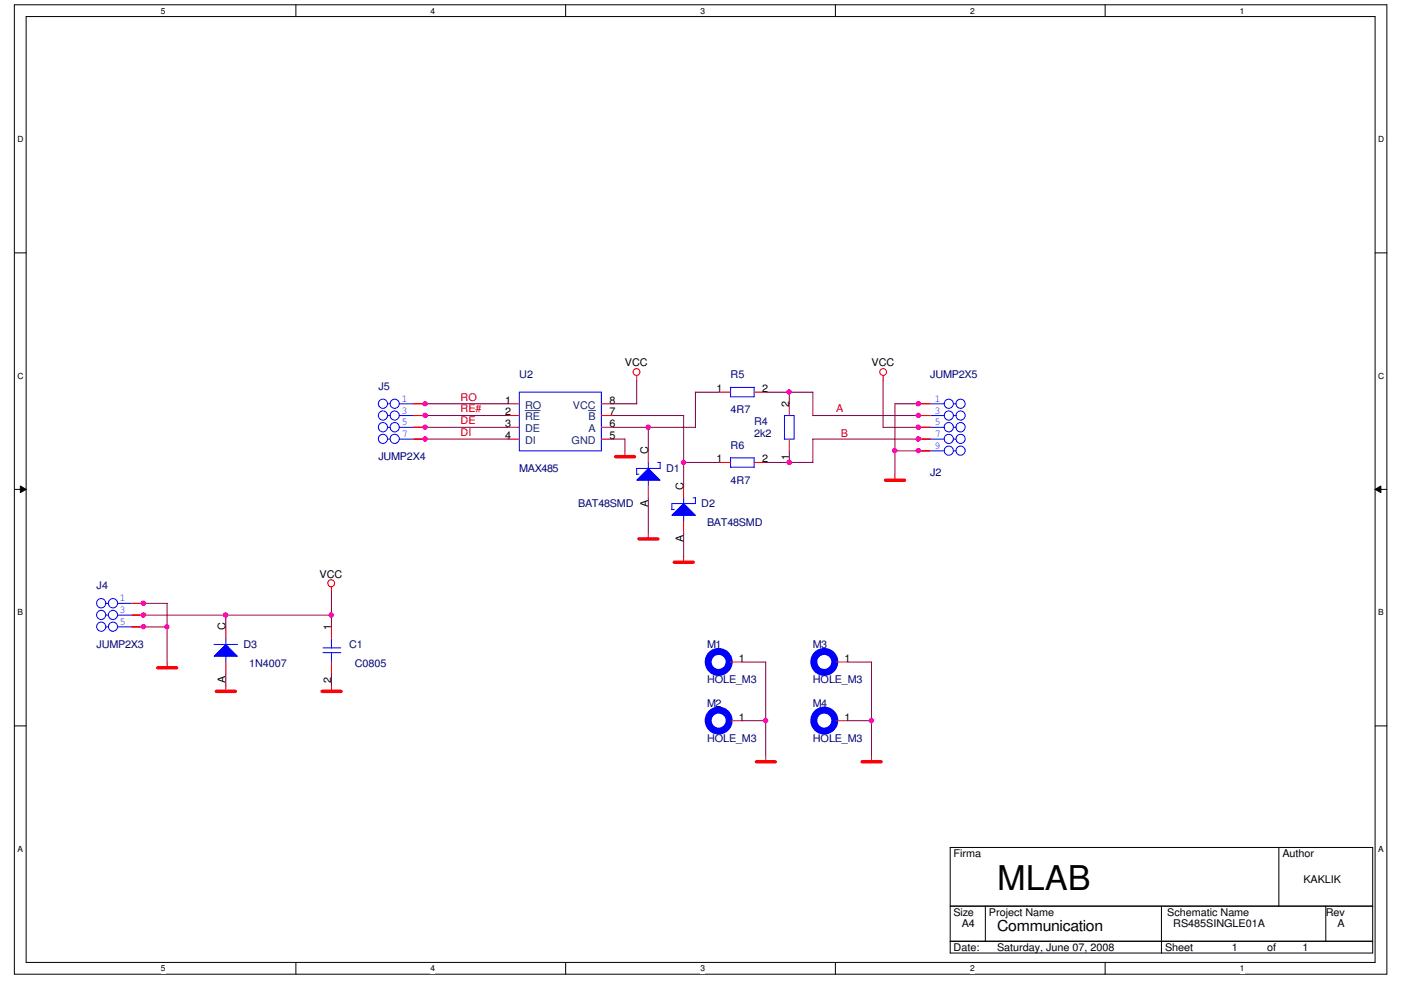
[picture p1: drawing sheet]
<svg xmlns="http://www.w3.org/2000/svg" width="297mm" height="210mm" viewBox="0 0 297 210" stroke-linecap="round" stroke-linejoin="round" font-family="sans-serif">
<path d="M3 1h291v205.6h-291zM5.5 3.5h286v200.6h-286z" fill="none" stroke="#000" stroke-width=".21"/>
<g fill="#fff">
<path d="M34.1 1.3h1v2h-1z"/>
<path d="M34.1 204.4h1v2h-1z"/>
</g>
<path d="M62.7 1v2.5M62.7 204.1v2.5" fill="none" stroke="#000" stroke-width=".21"/>
<g fill="#fff">
<path d="M91.3 1.3h1v2h-1z"/>
<path d="M91.3 204.4h1v2h-1z"/>
</g>
<path d="M119.9 1v2.5M119.9 204.1v2.5" fill="none" stroke="#000" stroke-width=".21"/>
<g fill="#fff">
<path d="M148.5 1.3h1v2h-1z"/>
<path d="M148.5 204.4h1v2h-1z"/>
</g>
<path d="M177.1 1v2.5M177.1 204.1v2.5" fill="none" stroke="#000" stroke-width=".21"/>
<g fill="#fff">
<path d="M205.7 1.3h1v2h-1z"/>
<path d="M205.7 204.4h1v2h-1z"/>
</g>
<path d="M234.3 1v2.5M234.3 204.1v2.5" fill="none" stroke="#000" stroke-width=".21"/>
<g fill="#fff">
<path d="M262.9 1.3h1v2h-1z"/>
<path d="M262.9 204.4h1v2h-1z"/>
<path d="M3.7 28.6h1.2v2h-1.2z"/>
<path d="M292.2 28.6h1.3v2h-1.3z"/>
<path d="M3.7 78.7h1.2v2h-1.2z"/>
<path d="M292.2 78.7h1.3v2h-1.3z"/>
</g>
<path d="M3 53.6h2.5M291.5 53.6h2.5" fill="none" stroke="#000" stroke-width=".21"/>
<g fill="#fff">
<path d="M3.7 128.9h1.1v2h-1.1z"/>
<path d="M292.2 128.9h1.1v2h-1.1z"/>
</g>
<path d="M3 103.8h2.5M4.3 103.1l1.2 .7-1.2 .7zM291.5 103.8l1.3-.7v1.4zM291.5 103.8h2.5" fill="none" stroke="#000" stroke-width=".21"/>
<path d="M4.3 103.1l1.2 .7-1.2 .7zM291.5 103.8l1.3-.7v1.4z" fill="#000"/>
<g fill="#fff">
<path d="M3.7 179h1.1v2h-1.1z"/>
<path d="M292.2 179h1.1v2h-1.1z"/>
</g>
<path d="M3 154h2.5M291.5 154h2.5M201.5 179.7h89.5v22.4h-89.5zM271.1 179.7v12.5M201.5 192.2h89.5M201.5 199.6h89.5M208.9 192.2v7.5M246.2 192.2v10M281.1 192.2v7.5" fill="none" stroke="#000" stroke-width=".21"/>
<g fill="none" stroke="#f00" stroke-width=".21">
<path d="M135 79.6v1.1M187.2 79.6v1.1M132.5 95.6v1.3M137.5 113v1.3M144.9 118v1.3M189.7 100.6v1.3M70.3 124.5v1M70.3 133v2.4M35.4 140.4v1.3M47.9 145.4v1.3M70.3 140.4v2.5M70.3 145.4v1.3"/>
<path d="M162.3 160.3v1.3M184.8 160.3v1.3"/>
<circle cx="135" cy="78.9" r=".72"/>
<circle cx="187.2" cy="78.9" r=".72"/>
<circle cx="70.2" cy="123.7" r=".73"/>
</g>
<path d="M130.5 96.9h4M135.5 114.3h4M143 119.3h4M187.7 101.9h4.1M33.4 141.6h4.1M45.9 146.6h4M68.3 146.6h4M160.4 161.6h4M182.8 161.6h4" fill="none" stroke="#f00" stroke-width=".72"/>
<path d="M45.4 136.7h5M47.9 135.4v1.3M68.5 137.4h3.8M68.5 138.4h3.8M70.3 135.4v2.1M70.3 138.4v2.1" fill="none" stroke="#00f" stroke-width=".21"/>
<path d="M45.4 139.2l2.5-2.5 2.4 2.5z" fill="#00f"/>
<path d="M144.9 105.5v1.3M147.4 105.5l.1 1.3h-5.1v1.3M45.4 139.2l2.5-2.5 2.4 2.5zM47.9 139.1v1.3" fill="none" stroke="#00f" stroke-width=".21"/>
<path d="M47.9 133v2.4M47.9 140.4v2.5" fill="none" stroke="#f00" stroke-width=".21"/>
<path d="M144.9 106.8l2.5 2.5h-5z" fill="#00f"/>
<g fill="none" stroke="#00f" stroke-width=".21">
<path d="M82.2 85.6h.5M82.2 88.1h.5M82.2 90.6h.5M82.2 93.1h.5M84.7 85.6h3M84.7 88.1h3M84.7 90.6h3M84.7 93.1h3M110.1 83.2h17.4v12.4h-17.4zM137.5 98v1.4M140 98v1.4M140 99.4h-5v1.2"/>
<path d="M154.9 97.1h5M154.9 97.1v2h5v-2M166.3 88.1h2.1M166.3 88.1v5.1M168.4 88.1v5h-2.1M197.2 95.6h3M197.2 85.6h3M197.2 88.1h3M197.2 90.6h3M197.2 93.1h3M202.2 95.6h.5M202.2 85.6h.5"/>
<path d="M202.2 88.1h.5M202.2 90.6h.5M202.2 93.1h.5M142.4 108.1h.6M144.9 106.8l2.5 2.5h-5zM144.9 109.3v1.2M146.9 105.6h.6M22.4 128h.6M22.4 130.5h.6M22.4 133h.6M24.9 128h3M24.9 130.5h3"/>
<path d="M24.9 133h3M154.6 140.4h.3M154.6 152.9h.3M177 140.4h.3M177 152.9h.3"/>
<circle cx="81.2" cy="90.6" r=".98"/>
<circle cx="81.2" cy="88.1" r=".97"/>
<circle cx="81.2" cy="85.6" r=".97"/>
<circle cx="81.2" cy="93.1" r=".97"/>
<circle cx="83.7" cy="90.6" r=".98"/>
<circle cx="83.7" cy="88.1" r=".97"/>
<circle cx="83.7" cy="93.1" r=".97"/>
<circle cx="83.7" cy="85.6" r=".97"/>
<circle cx="201.2" cy="90.6" r=".98"/>
<circle cx="201.2" cy="95.6" r=".97"/>
<circle cx="201.2" cy="85.6" r=".97"/>
<circle cx="201.2" cy="93.1" r=".97"/>
<circle cx="201.2" cy="88.1" r=".97"/>
<circle cx="203.7" cy="90.6" r=".98"/>
<circle cx="203.7" cy="95.6" r=".97"/>
<circle cx="203.7" cy="88.1" r=".97"/>
<circle cx="203.7" cy="93.1" r=".97"/>
<circle cx="203.7" cy="85.6" r=".97"/>
<circle cx="21.5" cy="127.9" r=".98"/>
<circle cx="21.5" cy="130.4" r=".97"/>
<circle cx="21.5" cy="132.9" r=".97"/>
<circle cx="23.9" cy="127.9" r=".98"/>
<circle cx="24" cy="130.4" r=".97"/>
<circle cx="24" cy="132.9" r=".97"/>
</g>
<g fill="none" stroke="#f00" stroke-width=".21">
<path d="M87.7 85.6h2.5M87.7 93.1h2.5M87.7 88.1h2.5M87.7 90.6h2.5M107.6 85.6h2.5M107.6 93.1h2.5M107.6 88.1h2.5M107.6 90.6h2.5M127.5 85.6h2.5M127.5 93.1h2.5M127.5 88.1h2.5M127.5 90.6h2.5"/>
<path d="M152.4 98.1h2.5M159.9 98.1h2.4M167.3 85.6v2.5M167.3 93.1v2.5M194.7 85.6h2.5M194.7 93.1h2.5M194.7 88.1h2.5M194.7 90.6h2.5M194.7 95.6h2.5M144.9 103.1v2.5M144.9 110.5v2.5M27.9 128h2.5"/>
<path d="M27.9 130.5h2.5M27.9 133h2.5M154.9 140.4h2.5M154.9 152.9h2.5M177.3 140.4h2.5M177.3 152.9h2.5"/>
</g>
<path d="M111.3 87.1h3.2M124.8 87.1h1.5" fill="none" stroke="#004080" stroke-width=".21"/>
<g fill="none" stroke="#00f" stroke-width="1.5">
<circle cx="152.4" cy="140.4" r="2.23"/>
<circle cx="152.4" cy="152.8" r="2.23"/>
<circle cx="174.8" cy="140.4" r="2.23"/>
<circle cx="174.8" cy="152.8" r="2.23"/>
</g>
<path d="M137.5 99.4l2.5 2.5h-5z" fill="#00f"/>
<path d="M137.5 99.4l2.5 2.5h-5zM139.4 98.1h.6M154.9 82.2h5M154.9 82.1v2.1h5v-2.1M135 100.6h.5M137.5 101.8v1.3" fill="none" stroke="#00f" stroke-width=".21"/>
<path d="M137.5 95.6v2.5M152.4 83.2h2.5M159.9 83.2h2.4M137.5 103.1v2.5" fill="none" stroke="#f00" stroke-width=".21"/>
<g fill="none" stroke="#800040" stroke-width=".21">
<path d="M90.1 93.1h17.5M90.1 90.6h17.5M90.1 85.6h17.5M90.2 88.1h17.4M130 93.1h2.5M130 85.6h5M130 88.1h15l-.1 15M130 90.6h17.5M132.5 93.1v2.5M135 80.7v5M137.5 90.6v5.1M144.9 98.1h7.5"/>
<path d="M147.4 83.2h5M147.4 83.2v7.5M162.3 98.1h10.1M162.3 83.2h10.1M167.3 83.1v2.5M167.3 95.6v2.5M172.3 83.2v5M172.3 88.1h22.5M187.2 90.6h7.6M187.2 80.7v10M189.7 95.6h5M189.7 85.6h5.1"/>
<path d="M189.7 85.6v15M194.8 93.1h-22.5v5M137.5 105.6v7.5M144.9 113v5.1M30.4 130.5h39.9M30.4 128h5.1M30.4 133h5.1M35.4 128v12.5M47.9 130.5v2.5M70.3 125.4v7.6M47.9 142.9v2.5M70.3 142.9v2.5"/>
<path d="M157.3 140.4h5M157.4 152.9h5M162.3 140.4v19.9M179.8 140.4h5M179.8 152.9h5M184.8 140.4v20"/>
</g>
<circle cx="194.7" cy="93.1" r=".49" fill="#f0f"/>
<circle cx="194.7" cy="93.1" r=".49" fill="none" stroke="#f0f" stroke-width=".21"/>
<circle cx="167.3" cy="98.1" r=".48" fill="#f0f"/>
<circle cx="167.3" cy="98.1" r=".48" fill="none" stroke="#f0f" stroke-width=".21"/>
<circle cx="167.3" cy="83.1" r=".48" fill="#f0f"/>
<circle cx="167.3" cy="83.1" r=".48" fill="none" stroke="#f0f" stroke-width=".21"/>
<circle cx="194.7" cy="88.1" r=".49" fill="#f0f"/>
<circle cx="194.7" cy="88.1" r=".49" fill="none" stroke="#f0f" stroke-width=".21"/>
<circle cx="144.9" cy="98.1" r=".48" fill="#f0f"/>
<circle cx="144.9" cy="98.1" r=".48" fill="none" stroke="#f0f" stroke-width=".21"/>
<circle cx="137.4" cy="90.6" r=".48" fill="#f0f"/>
<circle cx="137.4" cy="90.6" r=".48" fill="none" stroke="#f0f" stroke-width=".21"/>
<circle cx="30.4" cy="130.4" r=".49" fill="#f0f"/>
<circle cx="30.4" cy="130.4" r=".49" fill="none" stroke="#f0f" stroke-width=".21"/>
<circle cx="47.8" cy="130.4" r=".48" fill="#f0f"/>
<circle cx="47.8" cy="130.4" r=".48" fill="none" stroke="#f0f" stroke-width=".21"/>
<circle cx="30.4" cy="127.9" r=".49" fill="#f0f"/>
<circle cx="30.4" cy="127.9" r=".49" fill="none" stroke="#f0f" stroke-width=".21"/>
<circle cx="35.4" cy="132.9" r=".47" fill="#f0f"/>
<circle cx="35.4" cy="132.9" r=".47" fill="none" stroke="#f0f" stroke-width=".21"/>
<circle cx="30.4" cy="132.9" r=".48" fill="#f0f"/>
<circle cx="30.4" cy="132.9" r=".48" fill="none" stroke="#f0f" stroke-width=".21"/>
<circle cx="70.2" cy="130.4" r=".49" fill="#f0f"/>
<circle cx="70.2" cy="130.4" r=".49" fill="none" stroke="#f0f" stroke-width=".21"/>
<circle cx="90.1" cy="93.1" r=".49" fill="#f0f"/>
<circle cx="90.1" cy="93.1" r=".49" fill="none" stroke="#f0f" stroke-width=".21"/>
<circle cx="90.1" cy="90.6" r=".49" fill="#f0f"/>
<circle cx="90.1" cy="90.6" r=".49" fill="none" stroke="#f0f" stroke-width=".21"/>
<circle cx="90.1" cy="88.1" r=".49" fill="#f0f"/>
<circle cx="90.1" cy="88.1" r=".49" fill="none" stroke="#f0f" stroke-width=".21"/>
<circle cx="90.1" cy="85.6" r=".48" fill="#f0f"/>
<circle cx="90.1" cy="85.6" r=".48" fill="none" stroke="#f0f" stroke-width=".21"/>
<circle cx="189.7" cy="95.6" r=".48" fill="#f0f"/>
<circle cx="189.7" cy="95.6" r=".48" fill="none" stroke="#f0f" stroke-width=".21"/>
<circle cx="194.7" cy="85.6" r=".48" fill="#f0f"/>
<circle cx="194.7" cy="85.6" r=".48" fill="none" stroke="#f0f" stroke-width=".21"/>
<circle cx="194.7" cy="95.6" r=".48" fill="#f0f"/>
<circle cx="194.7" cy="95.6" r=".48" fill="none" stroke="#f0f" stroke-width=".21"/>
<circle cx="194.7" cy="90.6" r=".49" fill="#f0f"/>
<circle cx="194.7" cy="90.6" r=".49" fill="none" stroke="#f0f" stroke-width=".21"/>
<circle cx="162.3" cy="152.8" r=".48" fill="#f0f"/>
<circle cx="162.3" cy="152.8" r=".48" fill="none" stroke="#f0f" stroke-width=".21"/>
<circle cx="184.7" cy="152.8" r=".48" fill="#f0f"/>
<circle cx="184.7" cy="152.8" r=".48" fill="none" stroke="#f0f" stroke-width=".21"/>
<text font-size="7.2" x="211.4" y="188.7">MLAB</text>
<text font-size="3.2" x="211.4" y="197.6">Communication</text>
<g font-size="2.2">
<text x="132.5" y="77.7">VCC</text>
<text x="184.8" y="77.7">VCC</text>
<text x="151.9" y="83.1">1</text>
<text x="161.6" y="83.1">2</text>
<text x="107.1" y="85.6">1</text>
<text x="107.1" y="88.1">2</text>
<text x="129.2" y="85.6">8</text>
<text x="129.2" y="88.1">7</text>
<text x="167.3" y="86.4" transform="rotate(-90 167.3 86.4)">2</text>
<text x="107.1" y="93.1">4</text>
<text x="107.1" y="90.6">3</text>
<text x="129.2" y="93.1">5</text>
<text x="129.2" y="90.6">6</text>
<text x="137.4" y="96.4" transform="rotate(-90 137.4 96.4)">C</text>
<text x="151.9" y="98">1</text>
<text x="161.6" y="98">2</text>
<text x="167.3" y="97.5" transform="rotate(-90 167.3 97.5)">1</text>
<text x="137.4" y="107.4" transform="rotate(-90 137.4 107.4)">A</text>
<text x="144.9" y="103.8" transform="rotate(-90 144.9 103.8)">C</text>
<text x="144.9" y="114.9" transform="rotate(-90 144.9 114.9)">A</text>
<text x="67.8" y="122.6">VCC</text>
<text x="47.8" y="133.7" transform="rotate(-90 47.8 133.7)">C</text>
<text x="70.2" y="133.7" transform="rotate(-90 70.2 133.7)">1</text>
<text x="156.6" y="140.4">1</text>
<text x="179" y="140.4">1</text>
<text x="47.8" y="144.8" transform="rotate(-90 47.8 144.8)">A</text>
<text x="70.2" y="144.8" transform="rotate(-90 70.2 144.8)">2</text>
<text x="156.6" y="152.8">1</text>
<text x="179" y="152.8">1</text>
<text x="202.2" y="181.8">Firma</text>
<text x="271.9" y="181.8">Author</text>
<text x="276.3" y="187.2">KAKLIK</text>
<text x="202.2" y="194.2">Size</text>
<text x="203.9" y="196.7">A4</text>
<text x="209.7" y="194.2">Project Name</text>
<text x="247.5" y="194.2">Schematic Name</text>
<text x="248.7" y="196.7">RS485SINGLE01A</text>
<text x="281.1" y="194.2">Rev</text>
<text x="283.6" y="196.7">A</text>
<text x="202.2" y="201.7">Date:</text>
<text x="211.4" y="201.7">Saturday, June 07, 2008</text>
<text x="247" y="201.7">Sheet</text>
<text x="261.2" y="201.7">1</text>
<text x="268.6" y="201.7">of</text>
<text x="276.1" y="201.7">1</text>
</g>
<g font-size="2.2" fill="#000080">
<text x="80.2" y="82.7">J5</text>
<text x="110.1" y="80.2">U2</text>
<text x="154.9" y="80.2">R5</text>
<text x="197.2" y="80.2">JUMP2X5</text>
<text x="154.9" y="87.7">4R7</text>
<text x="154.9" y="95.2">R6</text>
<text x="159.9" y="90.2">R4</text>
<text x="159.9" y="92.7">2k2</text>
<text x="80.2" y="97.7">JUMP2X4</text>
<text x="110.1" y="100.1">MAX485</text>
<text x="141.2" y="100.1">D1</text>
<text x="197.2" y="100.9">J2</text>
<text x="122.6" y="107.6">BAT48SMD</text>
<text x="148.7" y="107.6">D2</text>
<text x="154.9" y="102.6">4R7</text>
<text x="149.9" y="111.6">BAT48SMD</text>
<text x="20.5" y="125">J4</text>
<text x="20.5" y="137.5">JUMP2X3</text>
<text x="51.6" y="137.5">D3</text>
<text x="74" y="137.5">C1</text>
<text x="149.9" y="137.5">M1</text>
<text x="172.3" y="137.5">M3</text>
<text x="52.8" y="141.4">1N4007</text>
<text x="75.2" y="141.4">C0805</text>
<text x="149.9" y="144.9">HOLE_M3</text>
<text x="149.9" y="149.9">M2</text>
<text x="172.3" y="144.9">HOLE_M3</text>
<text x="172.3" y="149.9">M4</text>
<text x="149.9" y="157.4">HOLE_M3</text>
<text x="172.3" y="157.4">HOLE_M3</text>
</g>
<g font-size="2.2" fill="#00f">
<text x="85.2" y="85.2">1</text>
<text x="85.2" y="87.7">3</text>
<text x="198.2" y="85.2">1</text>
<text x="198.2" y="87.7">3</text>
<text x="85.2" y="90.2">5</text>
<text x="85.2" y="92.7">7</text>
<text x="198.2" y="90.2">5</text>
<text x="198.2" y="92.7">7</text>
<text x="198.2" y="95.2">9</text>
<text x="25.4" y="127.6">1</text>
<text x="25.4" y="130">3</text>
<text x="25.4" y="132.5">5</text>
</g>
<g font-size="2.2" fill="#f00">
<text x="97.7" y="89.9">DE</text>
<text x="97.7" y="87.5">RE#</text>
<text x="97.7" y="85">RO</text>
<text x="177.3" y="87.5">A</text>
<text x="97.7" y="92.4">DI</text>
<text x="178.3" y="92.7">B</text>
</g>
<g font-size="2.2" fill="#004080">
<text x="111.3" y="86.7">RO</text>
<text x="111.3" y="89.2">RE</text>
<text x="121.5" y="86.7">VCC</text>
<text x="124.8" y="89.2">B</text>
<text x="111.3" y="94.1">DI</text>
<text x="111.3" y="91.7">DE</text>
<text x="121.2" y="94.1">GND</text>
<text x="124.8" y="91.7">A</text>
</g>
<g font-size="1.8">
<text x="34.1" y="2.9">5</text>
<text x="91.3" y="2.9">4</text>
<text x="148.5" y="2.9">3</text>
<text x="205.7" y="2.9">2</text>
<text x="262.9" y="2.9">1</text>
<text x="3.7" y="30.2">D</text>
<text x="292.2" y="30.2">D</text>
<text x="3.7" y="80.3">C</text>
<text x="292.2" y="80.3">C</text>
<text x="3.7" y="130.5">B</text>
<text x="292.2" y="130.5">B</text>
<text x="3.7" y="180.6">A</text>
<text x="292.2" y="180.6">A</text>
<text x="34.1" y="206">5</text>
<text x="91.3" y="206">4</text>
<text x="148.5" y="206">3</text>
<text x="205.7" y="206">2</text>
<text x="262.9" y="206">1</text>
</g>
</svg>
